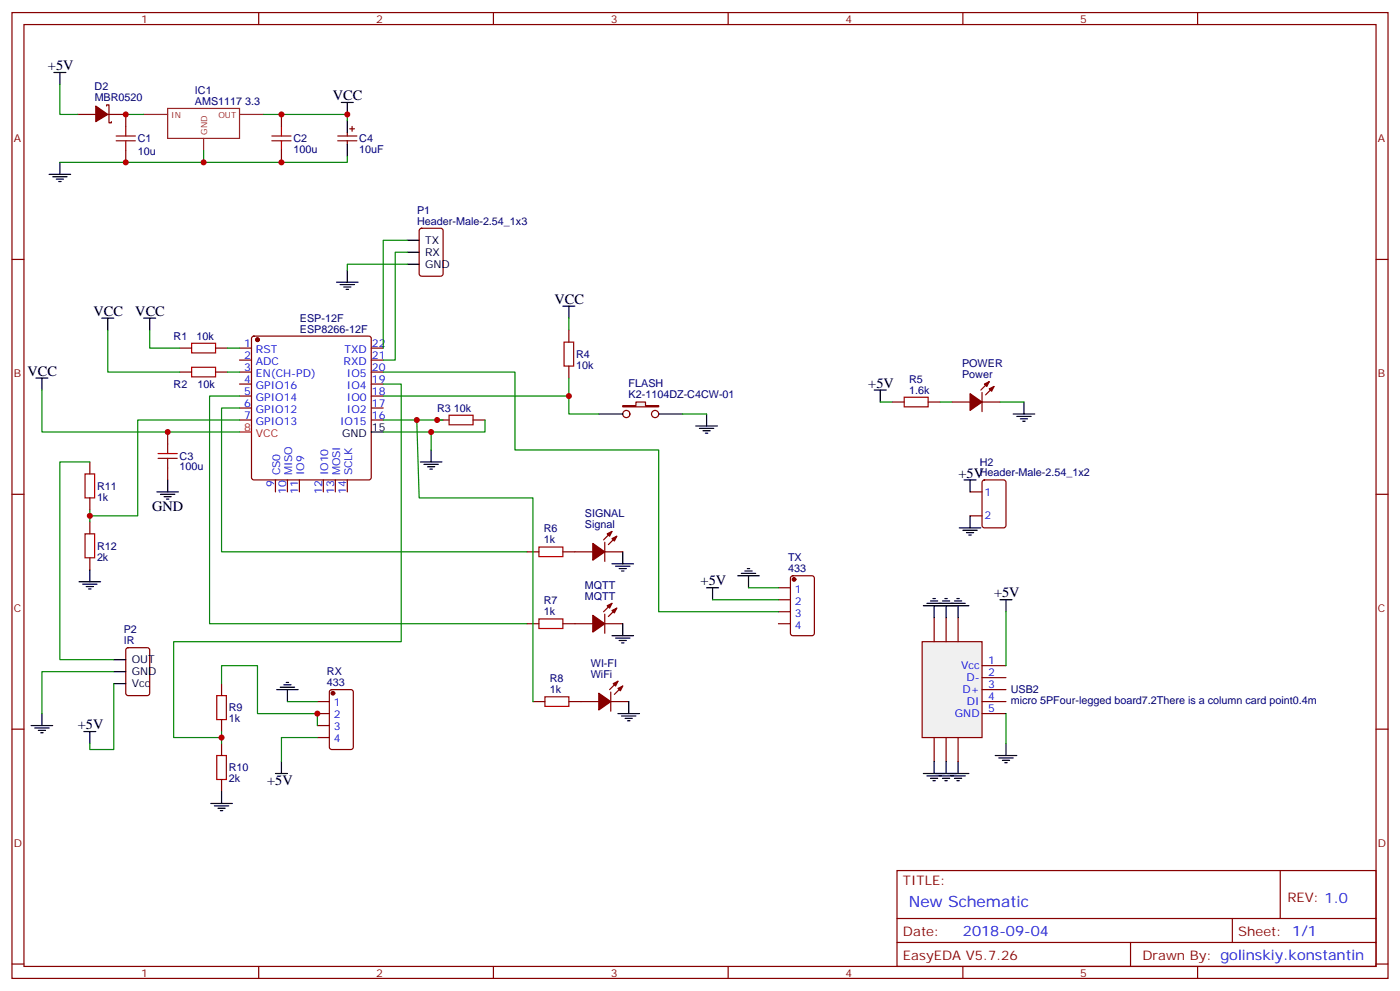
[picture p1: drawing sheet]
<svg xmlns="http://www.w3.org/2000/svg" width="412mm" height="292mm" viewBox="0 0 412 292" stroke-linecap="round" stroke-linejoin="round" font-family="sans-serif">
<g fill="none" stroke="#870000" stroke-width=".35">
<path d="M3.5 3.7h405.4v284.3h-405.4zM7.1 7.2h398.2v277.3h-398.2zM76.2 3.7v3.5M145.3 3.7v3.5M214.5 3.7v3.5M283.6 3.7v3.5M352.8 3.7v3.5M22.9 33.7h5.3M31.4 31.2v-.3h.7v5.3h.7v-.4M31.7 33.7h5.3v3.5M82.9 33.7v3.5M37 44.3v3.5"/>
<path d="M82.9 44.3v3.5M3.5 76.4h3.6M123.7 67.4l.5-.2h5.6l.7 .4v13l-.4 .7h-5.9l-.7-.4v-13zM405.3 76.4h3.6M74.3 99.2l.5-.2h33.9l.5 .2 .2 .5v40.9l-.3 .5-.4 .2h-33.9l-.5-.2-.2-.5v-40.9zM167.6 97.2v3.5M52.9 102.5h3.5M52.9 109.5h3.5M63.5 102.5h3.5M63.5 109.5h3.5M70.6 102.5h3.5M70.6 106h3.5"/>
<path d="M70.6 109.5h3.5M70.6 113.1h3.5M70.6 116.6h3.5M109.4 102.5h3.5M109.4 106h3.5M109.4 109.5h3.5M109.4 113.1h3.5M109.4 116.6h3.5M167.6 107.8v3.5M262.8 118.4h3.5M273.4 118.4h3.5M70.6 120.1h3.5"/>
<path d="M70.6 123.6h3.5M109.4 120.1h3.5M109.4 123.6h3.5M128.8 123.6h3.5M139.3 123.6h3.6M3.5 145.5h3.6M81.1 141.3v3.5M84.7 141.3v3.5M88.2 141.3v3.5M95.2 141.3v3.5M98.8 141.3v3.5M102.3 141.3v3.5"/>
<path d="M178.2 159.6v5.7M180.3 156.5l-2.5 2.4M181.7 157.9l-2.5 2.4M285.8 144.8h3.5M285.8 151.9h3.5M289.5 141.5l.5-.2h5.6l.7 .4v13l-.4 .6-5.9 .1-.7-.5v-12.9zM405.3 145.5h3.6M155.2 162.5h3.5M165.8 162.5h8.8M178.2 162.5h5.2M180.3 177.6l-2.5 2.5M181.7 179l-2.5 2.5"/>
<path d="M37.3 190.9l.4-.2h5.7l.6 .4 .1 13-.5 .6-5.9 .1-.6-.5-.1-12.9zM155.2 183.6h3.5M165.8 183.6h8.8M178.2 183.6h5.2M178.2 180.8v5.6M3.5 214.7h3.6M93.5 206.6h3.5M93.5 210.1h3.5M93.5 213.6h3.5M93.5 217.1h3.5M97.2 203.2l.5-.2h5.7l.6 .5 .1 16.5-.5 .6-5.9 .1-.6-.5-.1-16.5zM157 206.6h3.5"/>
<path d="M167.6 206.6h8.8M179.9 206.6h5.3M179.9 203.7v5.7M182 200.6l-2.4 2.4M183.4 202l-2.4 2.4M405.3 214.7h3.6M264.2 256.3h141.1v28.2h-141.1zM377.1 256.3v14.1M264.2 270.4h141.1M264.2 277.5h141.1M333 277.5v7M363 270.4v7.1"/>
<path d="M3.5 283.8h3.6M76.2 284.5v3.5M145.3 284.5v3.5M214.5 284.5v3.5M283.6 284.5v3.5M352.8 284.5v3.5M405.3 283.8h3.6"/>
</g>
<g fill="#870000" stroke="#870000" stroke-width=".35">
<path d="M28.2 31.2l3.5 2.5-3.5 2.1z"/>
<path d="M180.3 158.6l1.4-.7-.7 1.4z"/>
<path d="M178.9 157.2l1.4-.7-.7 1.4z"/>
<path d="M174.6 160l3.6 2.5-3.6 2.4z"/>
<path d="M180.3 179.7l1.4-.7-.7 1.4z"/>
<path d="M178.9 178.3l1.4-.7-.7 1.4z"/>
<path d="M174.6 181.2l3.6 2.4-3.6 2.5z"/>
<path d="M182 202.7l1.4-.7-.7 1.4z"/>
<path d="M180.6 201.3l1.4-.7-.7 1.4z"/>
<path d="M176.4 204.1l3.5 2.5-3.5 2.4z"/>
<circle cx="75.8" cy="100" r=".53"/>
<circle cx="98.1" cy="204.1" r=".53"/>
</g>
<path d="M70.6 127.2h3.5" fill="none" stroke="#f00" stroke-width=".35"/>
<path d="M119.9 77.8h3.6M119.9 70.7h3.6M119.9 74.3h3.6M109.4 127.2h3.5M33.5 194.2h3.5M33.5 197.7h3.5M33.5 201.3h3.5" fill="none" stroke="#000" stroke-width=".35"/>
<path d="M42.3 33.7h7.1M49.4 31.9h21.2v8.8h-21.2zM70.6 33.7h7M60 40.7v3.6" fill="none" stroke="#8c2424" stroke-width=".35"/>
<g fill="none" stroke="#a10000" stroke-width=".35">
<path d="M37 37.2v2.8M82.9 37.2v2.8M34.2 41.5h5.7M34.2 40h5.7M37 41.5v2.8M80.1 41.5h5.6M80.1 40h5.6M82.9 41.5v2.8M56.4 101.1h7.1v2.8h-7.1zM56.4 108.1h7.1v2.8h-7.1zM166.2 100.7h2.8v7.1h-2.8zM266.3 116.9h7.1v2.9h-7.1z"/>
<path d="M132.3 122.2h7v2.9h-7zM158.7 161h7.1v2.9h-7.1zM158.7 182.2h7.1v2.8h-7.1zM160.5 205.1h7.1v2.9h-7.1z"/>
</g>
<path d="M271.6 188.9h17.7v28.2h-17.7z" fill="#f0f0f0" stroke="#870000" stroke-width=".35"/>
<g fill="none" stroke="#870000" stroke-width=".35">
<path d="M102.3 39v1M103 37.9h1.4M103.7 37.2v1.4M99.5 40h5.6M99.5 41.5h5.6M102.3 41.5v1M280.5 118.4h5.3M289.3 115.5v5.7M289.3 118.4h5.3M291.4 112.4l-2.5 2.4M292.8 113.8l-2.5 2.4M275.2 181.9v7"/>
<path d="M278.7 181.9v7M282.2 181.9v7M289.3 196h7M289.3 199.5h7M65.3 201.3v3.5M65.3 211.8v3.6M65.3 218.9v3.5M275.2 217.1v7.1M278.7 217.1v7.1M282.2 217.1v7.1M289.3 203h7M289.3 206.6h7"/>
<path d="M289.3 210.1h7M65.3 229.5v3.5"/>
</g>
<g fill="#870000" stroke="#870000" stroke-width=".35">
<path d="M291.4 114.5l1.4-.7-.7 1.4z"/>
<path d="M290 113.1l1.4-.7-.7 1.4z"/>
<path d="M285.8 115.9l3.5 2.5-3.5 2.4z"/>
</g>
<path d="M102.3 35.5v3.5M102.3 42.5v3.5" fill="none" stroke="#000" stroke-width=".35"/>
<path d="M63.9 204.8h2.8v7h-2.8zM63.9 222.4h2.8v7.1h-2.8z" fill="none" stroke="#a10000" stroke-width=".35"/>
<path d="M183.4 119.4h3.9v-1h2.8v1h3.9v.4h-10.6z" fill="#f0f0f0" stroke="#870000" stroke-width=".35"/>
<g fill="none" stroke="#870000" stroke-width=".35">
<path d="M26.5 136v3.5M49.4 127.2v3.5M49.4 137.8v3.5M26.5 146.6v3.5M26.5 153.6v3.6M26.5 164.2v3.5M229.3 173h3.5M229.3 176.6h3.5M233.1 169.7l.4-.2h5.7l.6 .4 .1 16.5-.5 .7h-5.9l-.6-.4-.1-16.5zM229.3 180.1h3.5M229.3 183.6h3.5"/>
<circle cx="184.5" cy="121.9" r="1.06"/>
<circle cx="193" cy="121.9" r="1.06"/>
</g>
<g fill="none" stroke="#000" stroke-width=".35">
<path d="M15.9 21.3h3.5M17.6 21.3v3.6M100.5 30.2h3.6M102.3 30.2v3.5M14.5 51.3h6.3M15.5 52h4.3M16.6 52.7h2.1M17.3 53.4h.7M17.6 47.8v3.5M102.3 79.6v3.5M30 93.7h3.5M31.7 93.7v3.5"/>
<path d="M42.3 93.7h3.6M44.1 93.7v3.5M99.1 83.1h6.4M100.2 83.8h4.2M101.2 84.5h2.2M102 85.2h.7M165.8 90.1h3.5M167.6 90.1v3.6M10.6 111.3h3.5M12.3 111.3v3.5M257.5 114.8h3.6M259.3 114.8v3.6"/>
<path d="M301.6 118.4v3.5M123.8 136h6.4M124.9 136.7h4.2M125.9 137.4h2.2M126.6 138.1h.8M127 132.5v3.5M176.4 121.9h7M194 121.9h7.1M205 125.4h6.3M206 126.1h4.3M207.1 126.8h2.1M207.8 127.5h.7"/>
<path d="M208.1 121.9v3.5M298.4 121.9h6.4M299.5 122.6h4.2M300.6 123.3h2.1M301.3 124h.7M46.2 144.8h6.4M47.3 145.5h4.2M48.3 146.2h2.1M49 146.9h.7M49.4 141.3v3.5M282.6 155.4h6.3M283.6 156.1h4.3"/>
<path d="M284 141.3h3.5M284.7 156.8h2.1M285.4 157.5h.7M285.8 141.3v3.5M285.8 151.9v3.5M23.3 171.3h6.3M24.3 172h4.3M25.4 172.7h2.1M26.1 173.4h.7M26.5 167.7v3.6M180.3 166h6.3M181.3 166.7h4.3"/>
<path d="M182.4 167.4h2.1M183.1 168.1h.7M183.4 162.5v3.5M208.1 173h3.6M209.9 173v3.6M217.3 169.5h6.4M218.4 168.8h4.2M219.4 168.1h2.1M220.1 167.4h.7M220.5 169.5v3.5M272 178.3h13.4M273 177.6h11.3"/>
<path d="M274.1 176.9h2.1M274.8 176.2h.7M275.2 178.3v3.6M277.6 176.9h2.2M278.3 176.2h.7M278.7 178.3v3.6M281.2 176.9h2.1M281.9 176.2h.7M282.2 178.3v3.6M294.6 176.6h3.5M296.3 176.6v3.5M180.3 187.1h6.3"/>
<path d="M181.3 187.9h4.3M182.4 188.6h2.1M183.1 189.3h.7M183.4 183.6v3.5M9.2 213.6h6.3M10.2 214.3h4.3M11.3 215h2.1M12 215.7h.7M12.3 210.1v3.5M24.7 215.4h3.5M26.5 215.4v3.5M81.5 203h6.3"/>
<path d="M82.5 202.3h4.3M83.6 201.6h2.1M84.3 200.9h.7M84.7 203v3.6M182 210.1h6.4M183.1 210.8h4.2M184.1 211.5h2.2M184.9 212.2h.7M185.2 206.6v3.5M296.3 218.9v3.5M62.1 236.5h6.3M63.1 237.2h4.3"/>
<path d="M64.2 237.9h2.1M64.9 238.7h.7M65.3 233v3.5M81.1 227.7h3.6M82.9 224.2v3.5M272 227.7h13.4M273 228.4h11.3M274.1 229.1h2.1M274.8 229.8h.7M275.2 224.2v3.5M277.6 229.1h2.2M278.3 229.8h.7"/>
<path d="M278.7 224.2v3.5M281.2 229.1h2.1M281.9 229.8h.7M282.2 224.2v3.5M293.2 222.4h6.3M294.2 223.1h4.2M295.3 223.8h2.1M296 224.5h.7"/>
</g>
<circle cx="233.9" cy="170.6" r=".53" fill="#870000" stroke="#870000" stroke-width=".35"/>
<path d="M25 139.5h2.9v7.1h-2.9zM46.6 134.9h5.6M46.6 133.5h5.6M49.4 130.7v2.8M49.4 134.9v2.9M25 157.2h2.9v7h-2.9z" fill="none" stroke="#a10000" stroke-width=".35"/>
<g fill="none" stroke="#008700" stroke-width=".35">
<path d="M17.6 24.9v8.8h5.3M37 33.7h5.3M77.6 33.7h24.7v1.8M60 44.3v3.5M102.3 46v1.8h-84.7M119.9 70.7h-7v31.8M119.9 74.3h-3.5v31.7h-3.5M119.9 77.8h-17.6v1.8M31.7 97.2v12.3h21.2M44.1 97.2v5.3h8.8M167.6 93.7v3.5M12.3 114.8v12.4h58.3"/>
<path d="M67 102.5h3.6M67 109.5h3.6M70.6 116.6h-8.9v67h93.5M112.9 113.1h5.3v75.8h-67v28.2h14.1M112.9 109.5h38.8v23h42.3v47.6h35.3M167.6 111.3v5.3h-54.7M167.6 116.6v5.3h8.8M259.3 118.4h3.5M276.9 118.4h3.6M294.6 118.4h7M26.5 136h-8.9v58.2h15.9M70.6 120.1h-5.3v42.4h89.9"/>
<path d="M70.6 123.6h-30v28.3h-14.1M112.9 123.6h17.6M122.8 123.6l.7 23h33.5v60M127 127.2v5.3M142.9 123.6v3.6h-30M201.1 121.9h7M26.5 150.1v3.5M209.9 176.6h19.4M220.5 173h8.8M33.5 197.7h-21.2v12.4M296.3 180.1v15.9M33.5 201.3v19.4h-7v-1.8"/>
<path d="M65.3 201.3v-5.3h10.5v14.1h17.7v3.5M65.3 215.4v3.5M84.7 206.6h8.8M93.5 217.1h-10.6v7.1M296.3 210.1v8.8"/>
</g>
<g fill="#c00">
<circle cx="102.3" cy="33.7" r=".88"/>
<circle cx="37" cy="33.7" r=".88"/>
<circle cx="82.9" cy="47.8" r=".88"/>
<circle cx="60" cy="47.8" r=".88"/>
<circle cx="37" cy="47.8" r=".88"/>
<circle cx="82.9" cy="33.7" r=".88"/>
<circle cx="128.8" cy="123.6" r=".88"/>
<circle cx="167.6" cy="116.6" r=".88"/>
<circle cx="122.8" cy="123.6" r=".88"/>
<circle cx="93.5" cy="210.1" r=".88"/>
<circle cx="65.3" cy="217.1" r=".88"/>
<circle cx="127" cy="127.2" r=".88"/>
<circle cx="26.5" cy="151.9" r=".88"/>
<circle cx="49.4" cy="127.2" r=".88"/>
</g>
<text font-size="4.6" fill="#00f" x="267.8" y="266.9">New Schematic</text>
<g font-size="4.2">
<text x="14.1" y="20.6">+5V</text>
<text x="98.1" y="29.5">VCC</text>
<text x="163.3" y="89.4">VCC</text>
<text x="27.5" y="93">VCC</text>
<text x="39.9" y="93">VCC</text>
<text x="8.1" y="110.6">VCC</text>
<text x="255.8" y="114.1">+5V</text>
<text x="282.3" y="140.6">+5V</text>
<text x="44.8" y="150.5">GND</text>
<text x="206.4" y="172.3">+5V</text>
<text x="292.8" y="175.9">+5V</text>
<text x="22.9" y="214.7">+5V</text>
<text x="78.7" y="231.2">+5V</text>
</g>
<text font-size="4.2" fill="#00f" x="283.6" y="275.7">2018-09-04</text>
<g font-size="3.9" fill="#800">
<text x="266" y="260.5">TITLE:</text>
<text x="379.2" y="265.5">REV: 1.0</text>
<text x="266" y="275.7">Date:</text>
<text x="364.8" y="275.7">Sheet: 1/1</text>
<text x="266" y="282.8">EasyEDA V5.7.26</text>
<text x="336.5" y="282.8">Drawn By: golinskiy.konstantin</text>
</g>
<g font-size="3.2" fill="#800">
<text x="41.6" y="6.7">1</text>
<text x="110.8" y="6.7">2</text>
<text x="179.9" y="6.7">3</text>
<text x="249.1" y="6.7">4</text>
<text x="318.2" y="6.7">5</text>
<text x="4.1" y="41.8">A</text>
<text x="405.9" y="41.8">A</text>
<text x="4.1" y="110.9">B</text>
<text x="405.9" y="110.9">B</text>
<text x="4.1" y="180.1">C</text>
<text x="405.9" y="180.1">C</text>
<text x="4.1" y="249.2">D</text>
<text x="405.9" y="249.2">D</text>
<text x="41.6" y="287.5">1</text>
<text x="110.8" y="287.5">2</text>
<text x="179.9" y="287.5">3</text>
<text x="249.1" y="287.5">4</text>
<text x="318.2" y="287.5">5</text>
</g>
<g font-size="3.2" fill="#000080">
<text x="27.9" y="26.6">D2</text>
<text x="27.9" y="29.8">MBR0520</text>
<text x="57.4" y="27.7">IC1</text>
<text x="57.4" y="30.9">AMS1117 3.3</text>
<text x="40.6" y="41.9">C1</text>
<text x="86.4" y="41.9">C2</text>
<text x="105.8" y="41.9">C4</text>
<text x="40.6" y="45.5">10u</text>
<text x="86.4" y="45.1">100u</text>
<text x="105.8" y="45.1">10uF</text>
<text x="122.9" y="63">P1</text>
<text x="122.9" y="66.1">Header-Male-2.54_1x3</text>
<text x="88.3" y="94.7">ESP-12F</text>
<text x="51.2" y="100.2">R1</text>
<text x="57.9" y="100">10k</text>
<text x="88.3" y="97.9">ESP8266-12F</text>
<text x="169.7" y="105.4">R4</text>
<text x="169.7" y="108.6">10k</text>
<text x="267.8" y="112.7">R5</text>
<text x="283.4" y="111.3">Power</text>
<text x="283.4" y="108.1">POWER</text>
<text x="51.2" y="114.3">R2</text>
<text x="58.2" y="114.3">10k</text>
<text x="185.2" y="117.3">K2-1104DZ-C4CW-01</text>
<text x="185.2" y="114.1">FLASH</text>
<text x="267.8" y="115.9">1.6k</text>
<text x="128.8" y="121.4">R3</text>
<text x="133.7" y="121.2">10k</text>
<text x="52.9" y="135.3">C3</text>
<text x="288.6" y="137.1">H2</text>
<text x="52.9" y="138.5">100u</text>
<text x="288.6" y="140.2">Header-Male-2.54_1x2</text>
<text x="28.6" y="147.4">1k</text>
<text x="28.6" y="144.2">R11</text>
<text x="172.3" y="155.4">Signal</text>
<text x="172.3" y="152.2">SIGNAL</text>
<text x="28.6" y="161.8">R12</text>
<text x="160.2" y="160">1k</text>
<text x="160.2" y="156.8">R6</text>
<text x="28.6" y="165">2k</text>
<text x="232.1" y="165.3">TX</text>
<text x="172.3" y="173.4">MQTT</text>
<text x="232.1" y="168.5">433</text>
<text x="160.2" y="177.9">R7</text>
<text x="172.3" y="176.6">MQTT</text>
<text x="160.2" y="181.1">1k</text>
<text x="36.4" y="189.6">IR</text>
<text x="36.4" y="186.4">P2</text>
<text x="174" y="196.3">WI-FI</text>
<text x="96.3" y="202">433</text>
<text x="96.3" y="198.8">RX</text>
<text x="161.9" y="200.9">R8</text>
<text x="174" y="199.5">WiFi</text>
<text x="67.4" y="209.5">R9</text>
<text x="161.9" y="204.1">1k</text>
<text x="297.7" y="207.3">micro 5PFour-legged board7.2There is a column card point0.4m</text>
<text x="297.7" y="204.1">USB2</text>
<text x="67.4" y="212.6">1k</text>
<text x="67.4" y="227.1">R10</text>
<text x="67.4" y="230.3">2k</text>
</g>
<g font-size="3.2">
<text x="125.2" y="71.8">TX</text>
<text x="125.2" y="75.3">RX</text>
<text x="125.2" y="78.8">GND</text>
<text x="100.8" y="128.6">GND</text>
<text x="109.5" y="126.8">15</text>
<text x="38.8" y="195.3">OUT</text>
<text x="38.8" y="202.3">Vcc</text>
<text x="38.8" y="198.8">GND</text>
</g>
<g font-size="3.2" fill="#00f">
<text x="71.9" y="102.1">1</text>
<text x="71.9" y="105.7">2</text>
<text x="75.4" y="103.9">RST</text>
<text x="75.4" y="107.4">ADC</text>
<text x="101.2" y="107.4">RXD</text>
<text x="101.5" y="103.9">TXD</text>
<text x="109.5" y="105.7">21</text>
<text x="109.5" y="102.1">22</text>
<text x="71.9" y="109.2">3</text>
<text x="71.9" y="112.7">4</text>
<text x="75.4" y="110.9">EN(CH-PD)</text>
<text x="102.2" y="110.9">IO5</text>
<text x="109.5" y="112.7">19</text>
<text x="109.5" y="109.2">20</text>
<text x="71.9" y="116.2">5</text>
<text x="71.9" y="119.8">6</text>
<text x="75.4" y="114.5">GPIO16</text>
<text x="75.4" y="118">GPIO14</text>
<text x="102.2" y="118">IO0</text>
<text x="102.2" y="114.5">IO4</text>
<text x="109.5" y="119.8">17</text>
<text x="109.5" y="116.2">18</text>
<text x="71.9" y="123.3">7</text>
<text x="75.4" y="121.5">GPIO12</text>
<text x="75.4" y="125.1">GPIO13</text>
<text x="100.2" y="125.1">IO15</text>
<text x="102.2" y="121.5">IO2</text>
<text x="109.5" y="123.3">16</text>
<text x="80.8" y="143.5" transform="rotate(-90 80.8 143.5)">9</text>
<text x="82.5" y="140" transform="rotate(-90 82.5 140)">CS0</text>
<text x="86.1" y="140" transform="rotate(-90 86.1 140)">MISO</text>
<text x="89.6" y="140" transform="rotate(-90 89.6 140)">IO9</text>
<text x="96.7" y="140" transform="rotate(-90 96.7 140)">IO10</text>
<text x="100.2" y="140" transform="rotate(-90 100.2 140)">MOSI</text>
<text x="103.7" y="140" transform="rotate(-90 103.7 140)">SCLK</text>
<text x="84.3" y="145.5" transform="rotate(-90 84.3 145.5)">10</text>
<text x="87.8" y="145.5" transform="rotate(-90 87.8 145.5)">11</text>
<text x="94.9" y="145.5" transform="rotate(-90 94.9 145.5)">12</text>
<text x="98.4" y="145.5" transform="rotate(-90 98.4 145.5)">13</text>
<text x="102" y="145.5" transform="rotate(-90 102 145.5)">14</text>
<text x="290" y="145.9">1</text>
<text x="290" y="152.9">2</text>
<text x="234.1" y="174.4">1</text>
<text x="234.1" y="178">2</text>
<text x="234.1" y="181.5">3</text>
<text x="234.1" y="185">4</text>
<text x="283.1" y="197">Vcc</text>
<text x="291" y="195.6">1</text>
<text x="284.7" y="200.6">D-</text>
<text x="291" y="199.1">2</text>
<text x="291" y="202.7">3</text>
<text x="98.3" y="208">1</text>
<text x="283.5" y="204.1">D+</text>
<text x="284.8" y="207.6">DI</text>
<text x="291" y="206.2">4</text>
<text x="291" y="209.7">5</text>
<text x="98.3" y="211.5">2</text>
<text x="98.3" y="215">3</text>
<text x="281.3" y="211.1">GND</text>
<text x="98.3" y="218.5">4</text>
</g>
<g font-size="3.2" fill="#f00">
<text x="71.9" y="126.8">8</text>
<text x="75.4" y="128.6">VCC</text>
</g>
<g font-size="2.5" fill="#8d2323">
<text x="50.4" y="34.7">IN</text>
<text x="64.3" y="34.6">OUT</text>
<text x="61" y="39.7" transform="rotate(-90 61 39.7)">GND</text>
</g>
</svg>
